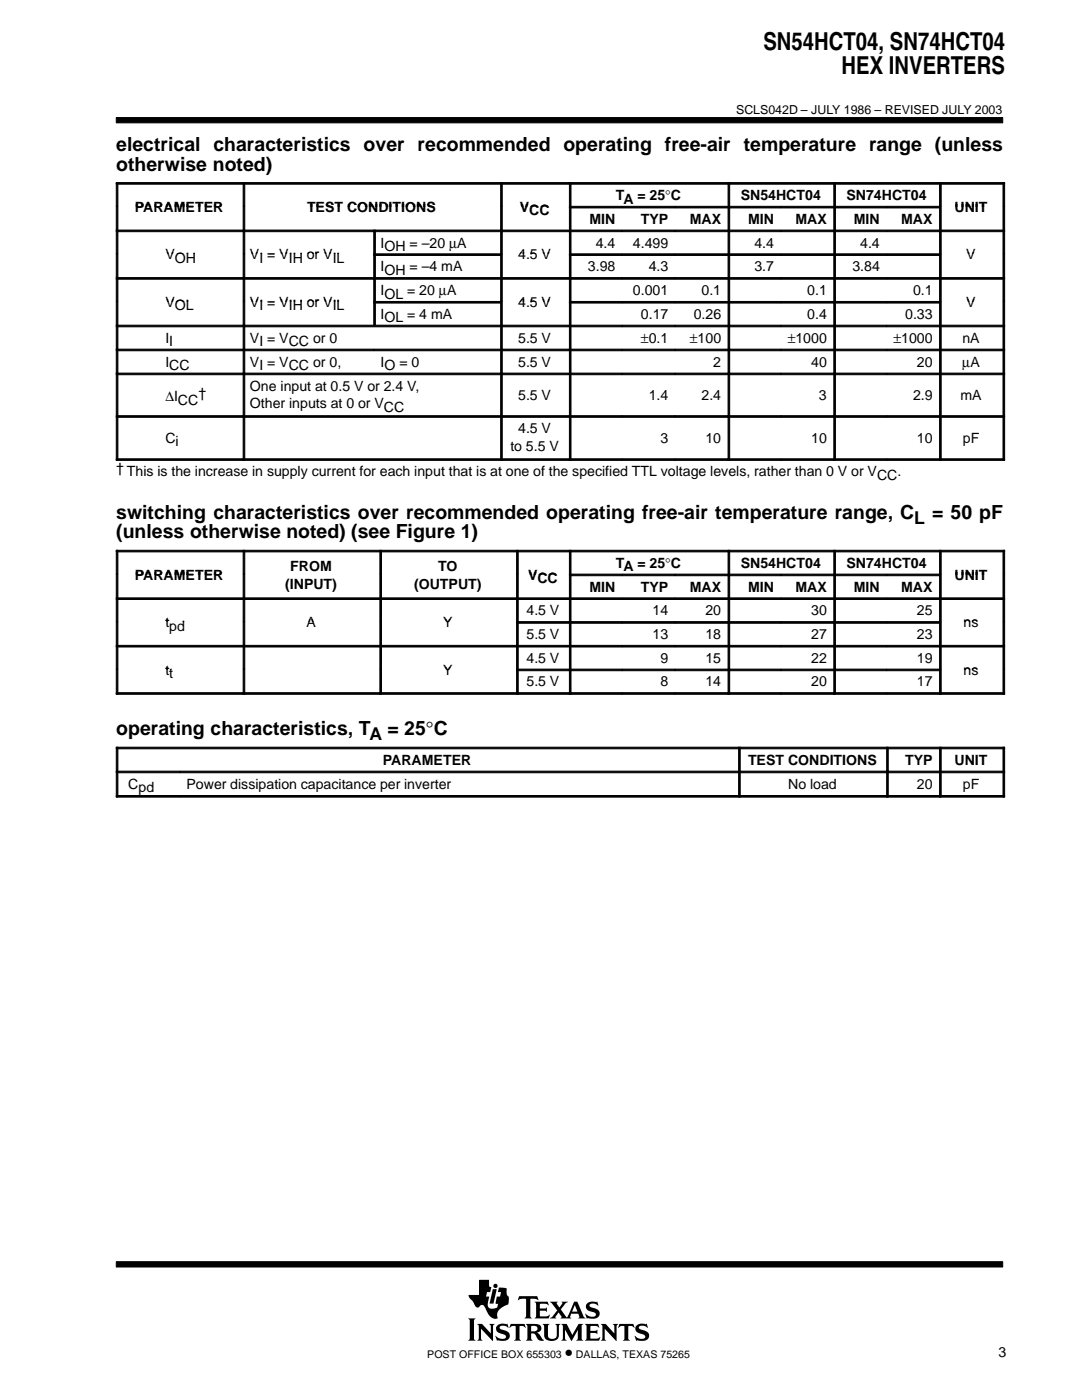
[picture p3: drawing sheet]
<svg xmlns="http://www.w3.org/2000/svg" width="216mm" height="279mm" viewBox="0 0 216 279" stroke-linecap="round" stroke-linejoin="round" font-family="sans-serif">
<g fill="#000" stroke="#000" stroke-width=".2">
<path d="M23.2 23.5h176.9v1h-176.9z" fill-rule="evenodd"/>
<path d="M23.2 251.8h176.9v1.1h-176.9z" fill-rule="evenodd"/>
</g>
<g fill="#000">
<path d="M98.3 257.3h.8l-.6 2.9h-.8z"/>
<path d="M93.4 263.1h1.5l-.3 .4v3.7l.3 .4h-1.5l.3-.4v-3.7z" fill-rule="evenodd"/>
<path d="M95.2 264.2h1l1.7 1.9v-1.5l-.3-.4h1.1l-.3 .4v3l-2.4-2.4v2l.3 .4h-1.1l.3-.6v-2.3z" fill-rule="evenodd"/>
<path d="M95.6 255.4h2v1.3l.4 .2-.2 1h-.6l-.2 .9h.6l-.3 1.2 .1 .7a.9 .9 0 0 0 1.2 .4l.6-.1 .2-.8-.5-.1 .2-1.3h.7l.2-.9h-.7l.3-1 1.5 .2v1.1l.2 .4 .2 .2v.7a.81 .81 0 0 1-.6 1 2.73 2.73 0 0 0-1.7 1.7l.1 .9h-.1a1.81 1.81 0 0 1-2.1-1.5l-.3-.6a.7 .7 0 0 0-.6-.6 .7 .7 0 0 0-.7 .5 1.12 1.12 0 0 1-1.1-1l-.7-.8-.2-.7h2.1z" fill-rule="evenodd"/>
<path d="M99.2 264.6a1.71 1.71 0 0 1 1.7-.4l.2 .1 .1-.1 .3 .8-.6-.3-.8-.1a.41 .41 0 0 0-.4 .5 .41 .41 0 0 0 .5 .3 1.29 1.29 0 0 1 1.5 1.4 1.08 1.08 0 0 1-1.2 .8l-1.1-.1-.2 .1-.4-1 .8 .5 .5 .1 .6-.1 .3-.2a.72 .72 0 0 0-.9-.7 .99 .99 0 0 1-1-.5 .99 .99 0 0 1 .1-1.1z" fill-rule="evenodd"/>
<path d="M101.9 264.2h2.8l.2 .8-.7-.4h-.4l-.1 .2v2.4l.3 .4h-1.4l.3-.4v-2.4l-.1-.2h-.5l-.7 .4z" fill-rule="evenodd"/>
<path d="M103.6 258.7h3.6l.2 .8-.4-.3-1.2 .1v3.5l.3 .3h-1.4l.2-.2 .1-.3v-3.2l-.1-.2h-.8l-.7 .3z" fill-rule="evenodd"/>
<path d="M104.9 264.2h1.9a.9 .9 0 0 1 1 .4 .9 .9 0 0 1 0 1.1l-.7 .2 .5 .4 .9 1.2a1.2 1.2 0 0 1-1.6-1l-.3-.3-.6-.1v1l.3 .5h-1.4l.3-.6v-2.3z" fill-rule="evenodd"/>
<path d="M106.7 259.8h2.6l.1 .7-.5-.3-1.2 .1v.8h1.1l.3-.2v.9l-.4-.2h-1v1l.2 .1h1.2l.5-.3h.1l-.2 .7h-2.8l.3-.5v-2.3z" fill-rule="evenodd"/>
<path d="M108.3 264.2h1.3l-.3 .4v2a.65 .65 0 0 0 .7 .6h.6l.4-.4 .1-2.1-.3-.5h1l-.3 .4v1.8a1.54 1.54 0 0 1-2.4 1l-.5-.7v-2.1z" fill-rule="evenodd"/>
<path d="M112 264.2h1.1l1.1 2.2 1.2-2.2h1l-.3 .4v2.6l.3 .4h-1.4l.3-.4v-1.8l-1.3 2.2-1.3-2.2v1.7l.4 .5h-1.1l.3-.6v-2.3z" fill-rule="evenodd"/>
<path d="M109.7 259.8h1.6l-.2 .3 .5 .8 .6-.8-.1-.3h1.2l-.4 .3-1 1.2 1.2 1.6 1.5-3.1h.6l1.2 2.9 .4 .4-1.4-.1a.22 .22 0 0 0 .2-.1 .22 .22 0 0 0 0-.3l-.2-.4h-1.4l-.2 .7 .2 .2h-2.2l.2-.3-.5-.9-.7 .9 .2 .3h-1.3l.6-.4 .9-1.2z" fill-rule="evenodd"/>
<path d="M117.1 260.2a2.08 2.08 0 0 1 1.9-.3l.2-.2 .1 .9a1.22 1.22 0 0 0-1.7-.1 .82 .82 0 0 0 .9 .6 1.06 1.06 0 0 1 1.2 1.1 1.06 1.06 0 0 1-1.2 1l-1.2-.1-.2 .1-.3-1 .8 .5 .8 .1a.46 .46 0 0 0 .5-.5 .46 .46 0 0 0-.5-.4l-.2-.1a1.11 1.11 0 0 1-1.2-1.5z" fill-rule="evenodd"/>
<path d="M116.7 264.2h2.6l.2 .8-.6-.4-1.1 .1v.9h1.1l.3-.2v.9l-.4-.3h-1v1.1l1.3 .1 .7-.4-.3 .8h-2.8l.3-.4v-2.6z" fill-rule="evenodd"/>
<path d="M119.9 264.2h1l1.7 1.9v-1.5l-.3-.4h1l-.3 .4v3l-2.3-2.4v2l.3 .4h-1.1l.3-.4v-2.6z" fill-rule="evenodd"/>
<path d="M123.6 264.2h2.8l.2 .8-.6-.4h-.5l-.1 .2v2.4l.3 .4h-1.4l.3-.4v-2.4l-.1-.2h-.5l-.7 .4z" fill-rule="evenodd"/>
<path d="M127 264.6a1.74 1.74 0 0 1 1.6-.4l.3 .1 .1-.1 .3 .8h-.1a1.2 1.2 0 0 0-1.7-.1 1.47 1.47 0 0 0 1.3 .7 1.03 1.03 0 0 1 .7 1.2 1.03 1.03 0 0 1-1.2 .8l-1.1-.1-.2 .1-.4-1 .9 .5 .9 .1a.45 .45 0 0 0 .4-.6 .45 .45 0 0 0-.6-.3l-.2-.1a1.11 1.11 0 0 1-1.2-1.4z" fill-rule="evenodd"/>
<circle cx="98.9" cy="256.6" r=".43"/>
</g>
<g fill="#fff">
<path d="M114.7 260.4l.5 1.4h-1z"/>
<path d="M106 264.7l.6-.1a.56 .56 0 0 1 .6 .5 .56 .56 0 0 1-.6 .6h-.6z" fill-rule="evenodd"/>
</g>
<g fill="#000" stroke="#000" stroke-width=".2">
<path d="M23.2 36.4h.3v4.8h-.3z" fill-rule="evenodd"/>
<path d="M23.2 36.4h25.3v.4h-25.3z" fill-rule="evenodd"/>
<path d="M48.5 36.4h.3v4.8h-.3z" fill-rule="evenodd"/>
<path d="M48.5 36.4h51.4v.4h-51.4z" fill-rule="evenodd"/>
<path d="M99.9 36.4h.3v4.8h-.3z" fill-rule="evenodd"/>
<path d="M99.9 36.4h13.7v.4h-13.7z" fill-rule="evenodd"/>
<path d="M113.6 36.4h.3v4.8h-.3z" fill-rule="evenodd"/>
<path d="M113.6 36.4h31.7v.4h-31.7z" fill-rule="evenodd"/>
<path d="M145.3 36.4h.3v4.8h-.3z" fill-rule="evenodd"/>
<path d="M145.3 36.4h21.1v.4h-21.1z" fill-rule="evenodd"/>
<path d="M166.4 36.4h.3v4.8h-.3z" fill-rule="evenodd"/>
<path d="M166.4 36.4h21.1v.4h-21.1z" fill-rule="evenodd"/>
<path d="M187.5 36.4h.3v4.8h-.3z" fill-rule="evenodd"/>
<path d="M187.5 36.4h13v.4h-13z" fill-rule="evenodd"/>
<path d="M200.1 36.4h.4v4.8h-.4z" fill-rule="evenodd"/>
<path d="M23.2 41.2h.3v4.7h-.3z" fill-rule="evenodd"/>
<path d="M23.2 45.9h.3v4.7h-.3z" fill-rule="evenodd"/>
<path d="M23.2 45.9h25.3v.3h-25.3z" fill-rule="evenodd"/>
<path d="M23.2 50.7h.3v4.7h-.3z" fill-rule="evenodd"/>
<path d="M23.2 55.4h.3v4.7h-.3z" fill-rule="evenodd"/>
<path d="M23.2 55.4h25.3v.3h-25.3z" fill-rule="evenodd"/>
<path d="M48.5 41.2h.3v4.7h-.3z" fill-rule="evenodd"/>
<path d="M48.5 45.9h.3v4.7h-.3z" fill-rule="evenodd"/>
<path d="M48.5 45.9h26.1v.3h-26.1z" fill-rule="evenodd"/>
<path d="M48.5 50.7h.3v4.7h-.3z" fill-rule="evenodd"/>
<path d="M48.5 55.4h.3v4.7h-.3z" fill-rule="evenodd"/>
<path d="M48.5 55.4h26.1v.3h-26.1z" fill-rule="evenodd"/>
<path d="M74.6 45.9h.3v4.7h-.3z" fill-rule="evenodd"/>
<path d="M74.6 45.9h25.3v.3h-25.3z" fill-rule="evenodd"/>
<path d="M74.6 50.7h.3v4.7h-.3z" fill-rule="evenodd"/>
<path d="M74.6 50.7h25.3v.3h-25.3z" fill-rule="evenodd"/>
<path d="M74.6 55.4h.3v4.7h-.3z" fill-rule="evenodd"/>
<path d="M74.6 55.4h25.3v.3h-25.3z" fill-rule="evenodd"/>
<path d="M99.9 41.2h.3v4.7h-.3z" fill-rule="evenodd"/>
<path d="M99.9 45.9h.3v4.7h-.3z" fill-rule="evenodd"/>
<path d="M99.9 45.9h13.7v.3h-13.7z" fill-rule="evenodd"/>
<path d="M99.9 50.7h.3v4.7h-.3z" fill-rule="evenodd"/>
<path d="M99.9 55.4h.3v4.7h-.3z" fill-rule="evenodd"/>
<path d="M99.9 55.4h13.7v.3h-13.7z" fill-rule="evenodd"/>
<path d="M113.6 41.2h.3v4.7h-.3z" fill-rule="evenodd"/>
<path d="M113.6 41.2h10.6v.3h-10.6z" fill-rule="evenodd"/>
<path d="M113.6 45.9h.3v4.7h-.3z" fill-rule="evenodd"/>
<path d="M113.6 45.9h10.6v.3h-10.6z" fill-rule="evenodd"/>
<path d="M113.6 50.7h.3v4.7h-.3z" fill-rule="evenodd"/>
<path d="M113.6 50.7h10.6v.3h-10.6z" fill-rule="evenodd"/>
<path d="M113.6 55.4h.3v4.7h-.3z" fill-rule="evenodd"/>
<path d="M113.6 55.4h10.6v.3h-10.6z" fill-rule="evenodd"/>
<path d="M124.2 41.2h10.5v.3h-10.5z" fill-rule="evenodd"/>
<path d="M124.2 45.9h10.5v.3h-10.5z" fill-rule="evenodd"/>
<path d="M124.2 50.7h10.5v.3h-10.5z" fill-rule="evenodd"/>
<path d="M124.2 55.4h10.5v.3h-10.5z" fill-rule="evenodd"/>
<path d="M134.7 41.2h10.6v.3h-10.6z" fill-rule="evenodd"/>
<path d="M134.7 45.9h10.6v.3h-10.6z" fill-rule="evenodd"/>
<path d="M134.7 50.7h10.6v.3h-10.6z" fill-rule="evenodd"/>
<path d="M134.7 55.4h10.6v.3h-10.6z" fill-rule="evenodd"/>
<path d="M145.3 41.2h.3v4.7h-.3z" fill-rule="evenodd"/>
<path d="M145.3 41.2h10.5v.3h-10.5z" fill-rule="evenodd"/>
<path d="M145.3 45.9h.3v4.7h-.3z" fill-rule="evenodd"/>
<path d="M145.3 45.9h10.5v.3h-10.5z" fill-rule="evenodd"/>
<path d="M145.3 50.7h.3v4.7h-.3z" fill-rule="evenodd"/>
<path d="M145.3 50.7h10.5v.3h-10.5z" fill-rule="evenodd"/>
<path d="M145.3 55.4h.3v4.7h-.3z" fill-rule="evenodd"/>
<path d="M145.3 55.4h10.5v.3h-10.5z" fill-rule="evenodd"/>
<path d="M155.8 41.2h10.6v.3h-10.6z" fill-rule="evenodd"/>
<path d="M155.8 45.9h10.6v.3h-10.6z" fill-rule="evenodd"/>
<path d="M155.8 50.7h10.6v.3h-10.6z" fill-rule="evenodd"/>
<path d="M155.8 55.4h10.6v.3h-10.6z" fill-rule="evenodd"/>
<path d="M166.4 41.2h.3v4.7h-.3z" fill-rule="evenodd"/>
<path d="M166.4 41.2h10.5v.3h-10.5z" fill-rule="evenodd"/>
<path d="M166.4 45.9h.3v4.7h-.3z" fill-rule="evenodd"/>
<path d="M166.4 45.9h10.5v.3h-10.5z" fill-rule="evenodd"/>
<path d="M166.4 50.7h.3v4.7h-.3z" fill-rule="evenodd"/>
<path d="M166.4 50.7h10.5v.3h-10.5z" fill-rule="evenodd"/>
<path d="M166.4 55.4h.3v4.7h-.3z" fill-rule="evenodd"/>
<path d="M166.4 55.4h10.5v.3h-10.5z" fill-rule="evenodd"/>
<path d="M176.9 41.2h10.6v.3h-10.6z" fill-rule="evenodd"/>
<path d="M176.9 45.9h10.6v.3h-10.6z" fill-rule="evenodd"/>
<path d="M176.9 50.7h10.6v.3h-10.6z" fill-rule="evenodd"/>
<path d="M176.9 55.4h10.6v.3h-10.6z" fill-rule="evenodd"/>
<path d="M187.5 41.2h.3v4.7h-.3z" fill-rule="evenodd"/>
<path d="M187.5 45.9h.3v4.7h-.3z" fill-rule="evenodd"/>
<path d="M187.5 45.9h13v.3h-13z" fill-rule="evenodd"/>
<path d="M187.5 50.7h.3v4.7h-.3z" fill-rule="evenodd"/>
<path d="M187.5 55.4h.3v4.7h-.3z" fill-rule="evenodd"/>
<path d="M187.5 55.4h13v.3h-13z" fill-rule="evenodd"/>
<path d="M200.1 41.2h.4v4.7h-.4z" fill-rule="evenodd"/>
<path d="M200.1 45.9h.4v4.7h-.4z" fill-rule="evenodd"/>
<path d="M200.1 50.7h.4v4.7h-.4z" fill-rule="evenodd"/>
<path d="M200.1 55.4h.4v4.7h-.4z" fill-rule="evenodd"/>
<path d="M23.2 60.2h.3v4.7h-.3z" fill-rule="evenodd"/>
<path d="M23.2 64.9h.3v4.8h-.3z" fill-rule="evenodd"/>
<path d="M23.2 64.9h25.3v.3h-25.3z" fill-rule="evenodd"/>
<path d="M23.2 69.7h.3v4.7h-.3z" fill-rule="evenodd"/>
<path d="M23.2 69.7h25.3v.3h-25.3z" fill-rule="evenodd"/>
<path d="M23.2 74.5h.3v8.4h-.3z" fill-rule="evenodd"/>
<path d="M23.2 74.5h25.3v.3h-25.3z" fill-rule="evenodd"/>
<path d="M48.5 60.2h.3v4.7h-.3z" fill-rule="evenodd"/>
<path d="M48.5 64.9h.3v4.8h-.3z" fill-rule="evenodd"/>
<path d="M48.5 64.9h51.4v.3h-51.4z" fill-rule="evenodd"/>
<path d="M48.5 69.7h.3v4.7h-.3z" fill-rule="evenodd"/>
<path d="M48.5 69.7h26.1v.3h-26.1z" fill-rule="evenodd"/>
<path d="M48.5 74.5h.3v8.4h-.3z" fill-rule="evenodd"/>
<path d="M48.5 74.5h51.4v.3h-51.4z" fill-rule="evenodd"/>
<path d="M74.6 60.2h.3v4.7h-.3z" fill-rule="evenodd"/>
<path d="M74.6 60.2h25.3v.3h-25.3z" fill-rule="evenodd"/>
<path d="M74.6 69.7h25.3v.3h-25.3z" fill-rule="evenodd"/>
<path d="M99.9 60.2h.3v4.7h-.3z" fill-rule="evenodd"/>
<path d="M99.9 64.9h.3v4.8h-.3z" fill-rule="evenodd"/>
<path d="M99.9 64.9h13.7v.3h-13.7z" fill-rule="evenodd"/>
<path d="M99.9 69.7h.3v4.7h-.3z" fill-rule="evenodd"/>
<path d="M99.9 69.7h13.7v.3h-13.7z" fill-rule="evenodd"/>
<path d="M99.9 74.5h.3v8.4h-.3z" fill-rule="evenodd"/>
<path d="M99.9 74.5h13.7v.3h-13.7z" fill-rule="evenodd"/>
<path d="M113.6 60.2h.3v4.7h-.3z" fill-rule="evenodd"/>
<path d="M113.6 60.2h10.6v.3h-10.6z" fill-rule="evenodd"/>
<path d="M113.6 64.9h.3v4.8h-.3z" fill-rule="evenodd"/>
<path d="M113.6 64.9h10.6v.3h-10.6z" fill-rule="evenodd"/>
<path d="M113.6 69.7h.3v4.7h-.3z" fill-rule="evenodd"/>
<path d="M113.6 69.7h10.6v.3h-10.6z" fill-rule="evenodd"/>
<path d="M113.6 74.5h.3v8.4h-.3z" fill-rule="evenodd"/>
<path d="M113.6 74.5h10.6v.3h-10.6z" fill-rule="evenodd"/>
<path d="M124.2 60.2h10.5v.3h-10.5z" fill-rule="evenodd"/>
<path d="M124.2 64.9h10.5v.3h-10.5z" fill-rule="evenodd"/>
<path d="M124.2 69.7h10.5v.3h-10.5z" fill-rule="evenodd"/>
<path d="M124.2 74.5h10.5v.3h-10.5z" fill-rule="evenodd"/>
<path d="M134.7 60.2h10.6v.3h-10.6z" fill-rule="evenodd"/>
<path d="M134.7 64.9h10.6v.3h-10.6z" fill-rule="evenodd"/>
<path d="M134.7 69.7h10.6v.3h-10.6z" fill-rule="evenodd"/>
<path d="M134.7 74.5h10.6v.3h-10.6z" fill-rule="evenodd"/>
<path d="M145.3 60.2h.3v4.7h-.3z" fill-rule="evenodd"/>
<path d="M145.3 60.2h10.5v.3h-10.5z" fill-rule="evenodd"/>
<path d="M145.3 64.9h.3v4.8h-.3z" fill-rule="evenodd"/>
<path d="M145.3 64.9h10.5v.3h-10.5z" fill-rule="evenodd"/>
<path d="M145.3 69.7h.3v4.7h-.3z" fill-rule="evenodd"/>
<path d="M145.3 69.7h10.5v.3h-10.5z" fill-rule="evenodd"/>
<path d="M145.3 74.5h.3v8.4h-.3z" fill-rule="evenodd"/>
<path d="M145.3 74.5h10.5v.3h-10.5z" fill-rule="evenodd"/>
<path d="M155.8 60.2h10.6v.3h-10.6z" fill-rule="evenodd"/>
<path d="M155.8 64.9h10.6v.3h-10.6z" fill-rule="evenodd"/>
<path d="M155.8 69.7h10.6v.3h-10.6z" fill-rule="evenodd"/>
<path d="M155.8 74.5h10.6v.3h-10.6z" fill-rule="evenodd"/>
<path d="M166.4 60.2h.3v4.7h-.3z" fill-rule="evenodd"/>
<path d="M166.4 60.2h10.5v.3h-10.5z" fill-rule="evenodd"/>
<path d="M166.4 64.9h.3v4.8h-.3z" fill-rule="evenodd"/>
<path d="M166.4 64.9h10.5v.3h-10.5z" fill-rule="evenodd"/>
<path d="M166.4 69.7h.3v4.7h-.3z" fill-rule="evenodd"/>
<path d="M166.4 69.7h10.5v.3h-10.5z" fill-rule="evenodd"/>
<path d="M166.4 74.5h.3v8.4h-.3z" fill-rule="evenodd"/>
<path d="M166.4 74.5h10.5v.3h-10.5z" fill-rule="evenodd"/>
<path d="M176.9 60.2h10.6v.3h-10.6z" fill-rule="evenodd"/>
<path d="M176.9 64.9h10.6v.3h-10.6z" fill-rule="evenodd"/>
<path d="M176.9 69.7h10.6v.3h-10.6z" fill-rule="evenodd"/>
<path d="M176.9 74.5h10.6v.3h-10.6z" fill-rule="evenodd"/>
<path d="M187.5 60.2h.3v4.7h-.3z" fill-rule="evenodd"/>
<path d="M187.5 64.9h.3v4.8h-.3z" fill-rule="evenodd"/>
<path d="M187.5 64.9h13v.3h-13z" fill-rule="evenodd"/>
<path d="M187.5 69.7h.3v4.7h-.3z" fill-rule="evenodd"/>
<path d="M187.5 69.7h13v.3h-13z" fill-rule="evenodd"/>
<path d="M187.5 74.5h.3v8.4h-.3z" fill-rule="evenodd"/>
<path d="M187.5 74.5h13v.3h-13z" fill-rule="evenodd"/>
<path d="M200.1 60.2h.4v4.7h-.4z" fill-rule="evenodd"/>
<path d="M200.1 64.9h.4v4.8h-.4z" fill-rule="evenodd"/>
<path d="M200.1 69.7h.4v4.7h-.4z" fill-rule="evenodd"/>
<path d="M200.1 74.5h.4v8.4h-.4z" fill-rule="evenodd"/>
<path d="M23.2 83h.3v8.9h-.3z" fill-rule="evenodd"/>
<path d="M23.2 83h25.3v.3h-25.3z" fill-rule="evenodd"/>
<path d="M23.2 91.6h25.3v.3h-25.3z" fill-rule="evenodd"/>
<path d="M48.5 83h.3v8.9h-.3z" fill-rule="evenodd"/>
<path d="M48.5 83h51.4v.3h-51.4z" fill-rule="evenodd"/>
<path d="M48.5 91.6h51.4v.3h-51.4z" fill-rule="evenodd"/>
<path d="M99.9 83h.3v8.9h-.3z" fill-rule="evenodd"/>
<path d="M99.9 83h13.7v.3h-13.7z" fill-rule="evenodd"/>
<path d="M99.9 91.6h13.7v.3h-13.7z" fill-rule="evenodd"/>
<path d="M113.6 83h.3v8.9h-.3z" fill-rule="evenodd"/>
<path d="M113.6 83h10.6v.3h-10.6z" fill-rule="evenodd"/>
<path d="M113.6 91.6h10.6v.3h-10.6z" fill-rule="evenodd"/>
<path d="M124.2 83h10.5v.3h-10.5z" fill-rule="evenodd"/>
<path d="M124.2 91.6h10.5v.3h-10.5z" fill-rule="evenodd"/>
<path d="M134.7 83h10.6v.3h-10.6z" fill-rule="evenodd"/>
<path d="M134.7 91.6h10.6v.3h-10.6z" fill-rule="evenodd"/>
<path d="M145.3 83h.3v8.9h-.3z" fill-rule="evenodd"/>
<path d="M145.3 83h10.5v.3h-10.5z" fill-rule="evenodd"/>
<path d="M145.3 91.6h10.5v.3h-10.5z" fill-rule="evenodd"/>
<path d="M155.8 83h10.6v.3h-10.6z" fill-rule="evenodd"/>
<path d="M155.8 91.6h10.6v.3h-10.6z" fill-rule="evenodd"/>
<path d="M166.4 83h.3v8.9h-.3z" fill-rule="evenodd"/>
<path d="M166.4 83h10.5v.3h-10.5z" fill-rule="evenodd"/>
<path d="M166.4 91.6h10.5v.3h-10.5z" fill-rule="evenodd"/>
<path d="M176.9 83h10.6v.3h-10.6z" fill-rule="evenodd"/>
<path d="M176.9 91.6h10.6v.3h-10.6z" fill-rule="evenodd"/>
<path d="M187.5 83h.3v8.9h-.3z" fill-rule="evenodd"/>
<path d="M187.5 83h13v.3h-13z" fill-rule="evenodd"/>
<path d="M187.5 91.6h13v.3h-13z" fill-rule="evenodd"/>
<path d="M200.1 83h.4v8.9h-.4z" fill-rule="evenodd"/>
<path d="M23.2 109.8h.3v4.8h-.3z" fill-rule="evenodd"/>
<path d="M23.2 109.8h25.3v.3h-25.3z" fill-rule="evenodd"/>
<path d="M23.2 114.6h.3v4.7h-.3z" fill-rule="evenodd"/>
<path d="M23.2 119.3h.3v4.7h-.3z" fill-rule="evenodd"/>
<path d="M23.2 119.3h25.3v.3h-25.3z" fill-rule="evenodd"/>
<path d="M48.5 109.8h.3v4.8h-.3z" fill-rule="evenodd"/>
<path d="M48.5 109.8h27.3v.3h-27.3z" fill-rule="evenodd"/>
<path d="M48.5 114.6h.3v4.7h-.3z" fill-rule="evenodd"/>
<path d="M48.5 119.3h.3v4.7h-.3z" fill-rule="evenodd"/>
<path d="M48.5 119.3h27.3v.3h-27.3z" fill-rule="evenodd"/>
<path d="M75.8 109.8h.3v4.8h-.3z" fill-rule="evenodd"/>
<path d="M75.8 109.8h27.3v.3h-27.3z" fill-rule="evenodd"/>
<path d="M75.8 114.6h.3v4.7h-.3z" fill-rule="evenodd"/>
<path d="M75.8 119.3h.3v4.7h-.3z" fill-rule="evenodd"/>
<path d="M75.8 119.3h27.3v.3h-27.3z" fill-rule="evenodd"/>
<path d="M103.1 109.8h.3v4.8h-.3z" fill-rule="evenodd"/>
<path d="M103.1 109.8h10.5v.3h-10.5z" fill-rule="evenodd"/>
<path d="M103.1 114.6h.3v4.7h-.3z" fill-rule="evenodd"/>
<path d="M103.1 119.3h.3v4.7h-.3z" fill-rule="evenodd"/>
<path d="M103.1 119.3h10.5v.3h-10.5z" fill-rule="evenodd"/>
<path d="M113.6 109.8h.3v4.8h-.3z" fill-rule="evenodd"/>
<path d="M113.6 109.8h31.7v.3h-31.7z" fill-rule="evenodd"/>
<path d="M113.6 114.6h.3v4.7h-.3z" fill-rule="evenodd"/>
<path d="M113.6 114.6h10.6v.3h-10.6z" fill-rule="evenodd"/>
<path d="M113.6 119.3h.3v4.7h-.3z" fill-rule="evenodd"/>
<path d="M113.6 119.3h10.6v.3h-10.6z" fill-rule="evenodd"/>
<path d="M124.2 114.6h10.5v.3h-10.5z" fill-rule="evenodd"/>
<path d="M124.2 119.3h10.5v.3h-10.5z" fill-rule="evenodd"/>
<path d="M134.7 114.6h10.6v.3h-10.6z" fill-rule="evenodd"/>
<path d="M134.7 119.3h10.6v.3h-10.6z" fill-rule="evenodd"/>
<path d="M145.3 109.8h.3v4.8h-.3z" fill-rule="evenodd"/>
<path d="M145.3 109.8h21.1v.3h-21.1z" fill-rule="evenodd"/>
<path d="M145.3 114.6h.3v4.7h-.3z" fill-rule="evenodd"/>
<path d="M145.3 114.6h10.5v.3h-10.5z" fill-rule="evenodd"/>
<path d="M145.3 119.3h.3v4.7h-.3z" fill-rule="evenodd"/>
<path d="M145.3 119.3h10.5v.3h-10.5z" fill-rule="evenodd"/>
<path d="M155.8 114.6h10.6v.3h-10.6z" fill-rule="evenodd"/>
<path d="M155.8 119.3h10.6v.3h-10.6z" fill-rule="evenodd"/>
<path d="M166.4 109.8h.3v4.8h-.3z" fill-rule="evenodd"/>
<path d="M166.4 109.8h21.1v.3h-21.1z" fill-rule="evenodd"/>
<path d="M166.4 114.6h.3v4.7h-.3z" fill-rule="evenodd"/>
<path d="M166.4 114.6h10.5v.3h-10.5z" fill-rule="evenodd"/>
<path d="M166.4 119.3h.3v4.7h-.3z" fill-rule="evenodd"/>
<path d="M166.4 119.3h10.5v.3h-10.5z" fill-rule="evenodd"/>
<path d="M176.9 114.6h10.6v.3h-10.6z" fill-rule="evenodd"/>
<path d="M176.9 119.3h10.6v.3h-10.6z" fill-rule="evenodd"/>
<path d="M187.5 109.8h.3v4.8h-.3z" fill-rule="evenodd"/>
<path d="M187.5 109.8h13v.3h-13z" fill-rule="evenodd"/>
<path d="M187.5 114.6h.3v4.7h-.3z" fill-rule="evenodd"/>
<path d="M187.5 119.3h.3v4.7h-.3z" fill-rule="evenodd"/>
<path d="M187.5 119.3h13v.3h-13z" fill-rule="evenodd"/>
<path d="M200.1 109.8h.4v4.8h-.4z" fill-rule="evenodd"/>
<path d="M200.1 114.6h.4v4.7h-.4z" fill-rule="evenodd"/>
<path d="M200.1 119.3h.4v4.7h-.4z" fill-rule="evenodd"/>
<path d="M23.2 124.1h.3v4.7h-.3z" fill-rule="evenodd"/>
<path d="M23.2 128.8h.3v4.7h-.3z" fill-rule="evenodd"/>
<path d="M23.2 128.8h25.3v.3h-25.3z" fill-rule="evenodd"/>
<path d="M23.2 133.5h.3v5.1h-.3z" fill-rule="evenodd"/>
<path d="M23.2 138.2h25.3v.4h-25.3z" fill-rule="evenodd"/>
<path d="M48.5 124.1h.3v4.7h-.3z" fill-rule="evenodd"/>
<path d="M48.5 128.8h.3v4.7h-.3z" fill-rule="evenodd"/>
<path d="M48.5 128.8h27.3v.3h-27.3z" fill-rule="evenodd"/>
<path d="M48.5 133.5h.3v5.1h-.3z" fill-rule="evenodd"/>
<path d="M48.5 138.2h27.3v.4h-27.3z" fill-rule="evenodd"/>
<path d="M75.8 124.1h.3v4.7h-.3z" fill-rule="evenodd"/>
<path d="M75.8 128.8h.3v4.7h-.3z" fill-rule="evenodd"/>
<path d="M75.8 128.8h27.3v.3h-27.3z" fill-rule="evenodd"/>
<path d="M75.8 133.5h.3v5.1h-.3z" fill-rule="evenodd"/>
<path d="M75.8 138.2h27.3v.4h-27.3z" fill-rule="evenodd"/>
<path d="M103.1 124.1h.3v4.7h-.3z" fill-rule="evenodd"/>
<path d="M103.1 124.1h10.5v.3h-10.5z" fill-rule="evenodd"/>
<path d="M103.1 128.8h.3v4.7h-.3z" fill-rule="evenodd"/>
<path d="M103.1 128.8h10.5v.3h-10.5z" fill-rule="evenodd"/>
<path d="M103.1 133.5h.3v5.1h-.3z" fill-rule="evenodd"/>
<path d="M103.1 133.5h10.5v.4h-10.5z" fill-rule="evenodd"/>
<path d="M103.1 138.2h10.5v.4h-10.5z" fill-rule="evenodd"/>
<path d="M113.6 124.1h.3v4.7h-.3z" fill-rule="evenodd"/>
<path d="M113.6 124.1h10.6v.3h-10.6z" fill-rule="evenodd"/>
<path d="M113.6 128.8h.3v4.7h-.3z" fill-rule="evenodd"/>
<path d="M113.6 128.8h10.6v.3h-10.6z" fill-rule="evenodd"/>
<path d="M113.6 133.5h.3v5.1h-.3z" fill-rule="evenodd"/>
<path d="M113.6 133.5h10.6v.4h-10.6z" fill-rule="evenodd"/>
<path d="M113.6 138.2h10.6v.4h-10.6z" fill-rule="evenodd"/>
<path d="M124.2 124.1h10.5v.3h-10.5z" fill-rule="evenodd"/>
<path d="M124.2 128.8h10.5v.3h-10.5z" fill-rule="evenodd"/>
<path d="M124.2 133.5h10.5v.4h-10.5z" fill-rule="evenodd"/>
<path d="M124.2 138.2h10.5v.4h-10.5z" fill-rule="evenodd"/>
<path d="M134.7 124.1h10.6v.3h-10.6z" fill-rule="evenodd"/>
<path d="M134.7 128.8h10.6v.3h-10.6z" fill-rule="evenodd"/>
<path d="M134.7 133.5h10.6v.4h-10.6z" fill-rule="evenodd"/>
<path d="M134.7 138.2h10.6v.4h-10.6z" fill-rule="evenodd"/>
<path d="M145.3 124.1h.3v4.7h-.3z" fill-rule="evenodd"/>
<path d="M145.3 124.1h10.5v.3h-10.5z" fill-rule="evenodd"/>
<path d="M145.3 128.8h.3v4.7h-.3z" fill-rule="evenodd"/>
<path d="M145.3 128.8h10.5v.3h-10.5z" fill-rule="evenodd"/>
<path d="M145.3 133.5h.3v5.1h-.3z" fill-rule="evenodd"/>
<path d="M145.3 133.5h10.5v.4h-10.5z" fill-rule="evenodd"/>
<path d="M145.3 138.2h10.5v.4h-10.5z" fill-rule="evenodd"/>
<path d="M155.8 124.1h10.6v.3h-10.6z" fill-rule="evenodd"/>
<path d="M155.8 128.8h10.6v.3h-10.6z" fill-rule="evenodd"/>
<path d="M155.8 133.5h10.6v.4h-10.6z" fill-rule="evenodd"/>
<path d="M155.8 138.2h10.6v.4h-10.6z" fill-rule="evenodd"/>
<path d="M166.4 124.1h.3v4.7h-.3z" fill-rule="evenodd"/>
<path d="M166.4 124.1h10.5v.3h-10.5z" fill-rule="evenodd"/>
<path d="M166.4 128.8h.3v4.7h-.3z" fill-rule="evenodd"/>
<path d="M166.4 128.8h10.5v.3h-10.5z" fill-rule="evenodd"/>
<path d="M166.4 133.5h.3v5.1h-.3z" fill-rule="evenodd"/>
<path d="M166.4 133.5h10.5v.4h-10.5z" fill-rule="evenodd"/>
<path d="M166.4 138.2h10.5v.4h-10.5z" fill-rule="evenodd"/>
<path d="M176.9 124.1h10.6v.3h-10.6z" fill-rule="evenodd"/>
<path d="M176.9 128.8h10.6v.3h-10.6z" fill-rule="evenodd"/>
<path d="M176.9 133.5h10.6v.4h-10.6z" fill-rule="evenodd"/>
<path d="M176.9 138.2h10.6v.4h-10.6z" fill-rule="evenodd"/>
<path d="M187.5 124.1h.3v4.7h-.3z" fill-rule="evenodd"/>
<path d="M187.5 128.8h.3v4.7h-.3z" fill-rule="evenodd"/>
<path d="M187.5 128.8h13v.3h-13z" fill-rule="evenodd"/>
<path d="M187.5 133.5h.3v5.1h-.3z" fill-rule="evenodd"/>
<path d="M187.5 138.2h13v.4h-13z" fill-rule="evenodd"/>
<path d="M200.1 124.1h.4v4.7h-.4z" fill-rule="evenodd"/>
<path d="M200.1 128.8h.4v4.7h-.4z" fill-rule="evenodd"/>
<path d="M200.1 133.5h.4v5.1h-.4z" fill-rule="evenodd"/>
<path d="M23.2 149.1h.3v4.8h-.3z" fill-rule="evenodd"/>
<path d="M23.2 149.1h124.2v.3h-124.2z" fill-rule="evenodd"/>
<path d="M23.2 153.9h.3v5.2h-.3z" fill-rule="evenodd"/>
<path d="M23.2 153.9h12.6v.3h-12.6z" fill-rule="evenodd"/>
<path d="M23.2 158.8h12.6v.3h-12.6z" fill-rule="evenodd"/>
<path d="M35.9 153.9h111.5v.3h-111.5z" fill-rule="evenodd"/>
<path d="M35.9 158.8h111.5v.3h-111.5z" fill-rule="evenodd"/>
<path d="M147.4 149.1h.3v4.8h-.3z" fill-rule="evenodd"/>
<path d="M147.4 149.1h29.5v.3h-29.5z" fill-rule="evenodd"/>
<path d="M147.4 153.9h.3v5.2h-.3z" fill-rule="evenodd"/>
<path d="M147.4 153.9h29.5v.3h-29.5z" fill-rule="evenodd"/>
<path d="M147.4 158.8h29.5v.3h-29.5z" fill-rule="evenodd"/>
<path d="M176.9 149.1h.3v4.8h-.3z" fill-rule="evenodd"/>
<path d="M176.9 149.1h10.6v.3h-10.6z" fill-rule="evenodd"/>
<path d="M176.9 153.9h.3v5.2h-.3z" fill-rule="evenodd"/>
<path d="M176.9 153.9h10.6v.3h-10.6z" fill-rule="evenodd"/>
<path d="M176.9 158.8h10.6v.3h-10.6z" fill-rule="evenodd"/>
<path d="M187.5 149.1h.3v4.8h-.3z" fill-rule="evenodd"/>
<path d="M187.5 149.1h13v.3h-13z" fill-rule="evenodd"/>
<path d="M187.5 153.9h.3v5.2h-.3z" fill-rule="evenodd"/>
<path d="M187.5 153.9h13v.3h-13z" fill-rule="evenodd"/>
<path d="M187.5 158.8h13v.3h-13z" fill-rule="evenodd"/>
<path d="M200.1 149.1h.4v4.8h-.4z" fill-rule="evenodd"/>
<path d="M200.1 153.9h.4v5.2h-.4z" fill-rule="evenodd"/>
</g>
<g font-size="4.9">
<text x="152.3" y="9.9">SN54HCT04, SN74HCT04</text>
<text x="167.9" y="14.8">HEX INVERTERS</text>
</g>
<g font-size="3.9">
<text x="23.2" y="30.2">electrical characteristics over recommended operating free-air temperature range (unless</text>
<text x="23.2" y="34.1">otherwise noted)</text>
<text x="23.2" y="103.6">switching characteristics over recommended operating free-air temperature range, C</text>
<text x="23.2" y="107.5">(unless otherwise noted) (see Figure 1)</text>
<text x="23.2" y="146.8">operating characteristics, T</text>
</g>
<g font-size="3.5">
<text x="182.4" y="104.5">L = 50 pF</text>
<text x="73.7" y="147.7">A = 25°C</text>
<text x="112.7" y="271">•</text>
</g>
<g font-size="2.8">
<text x="122.9" y="39.9">TA = 25°C</text>
<text x="147.8" y="39.9">SN54HCT04</text>
<text x="168.9" y="39.9">SN74HCT04</text>
<text x="26.9" y="42.3">PARAMETER</text>
<text x="61.3" y="42.3">TEST CONDITIONS</text>
<text x="103.7" y="42.3">VCC</text>
<text x="117.6" y="44.7">MIN</text>
<text x="127.9" y="44.7">TYP</text>
<text x="137.6" y="44.7">MAX</text>
<text x="149.3" y="44.7">MIN</text>
<text x="158.7" y="44.7">MAX</text>
<text x="170.4" y="44.7">MIN</text>
<text x="179.8" y="44.7">MAX</text>
<text x="190.5" y="42.3">UNIT</text>
<text x="33" y="51.8">VOH</text>
<text x="49.9" y="51.8">VI = VIH or VIL</text>
<text x="75.9" y="49.4">IOH = –20 µA</text>
<text x="103.4" y="51.8">4 5 V</text>
<text x="103.4" y="51.8">4.5 V</text>
<text x="118.9" y="49.4">4.4</text>
<text x="126.3" y="49.4">4.499</text>
<text x="150.5" y="49.4">4.4</text>
<text x="171.6" y="49.4">4.4</text>
<text x="192.8" y="51.8">V</text>
<text x="75.9" y="54.1">IOH = –4 mA</text>
<text x="75.9" y="58.9">IOL = 20 µA</text>
<text x="117.3" y="54.1">3.98</text>
<text x="126.3" y="58.9">0.001</text>
<text x="129.4" y="54.1">4.3</text>
<text x="140" y="58.9">0.1</text>
<text x="150.5" y="54.1">3.7</text>
<text x="161.1" y="58.9">0.1</text>
<text x="170.1" y="54.1">3.84</text>
<text x="182.2" y="58.9">0.1</text>
<text x="33" y="61.2">VOL</text>
<text x="49.9" y="61.2">VI = V</text>
<text x="49.9" y="61.3">VI = VIH or VIL</text>
<text x="57.6" y="62">IH or VIL</text>
<text x="75.9" y="63.6">IOL = 4 mA</text>
<text x="103.4" y="61.2">4 5 V</text>
<text x="103.4" y="61.3">4.5 V</text>
<text x="127.9" y="63.6">0.17</text>
<text x="138.4" y="63.6">0.26</text>
<text x="161.1" y="63.6">0.4</text>
<text x="180.6" y="63.6">0.33</text>
<text x="192.8" y="61.2">V</text>
<text x="33" y="68.4">II</text>
<text x="49.9" y="68.4">VI = VCC or 0</text>
<text x="103.4" y="68.4">5.5 V</text>
<text x="127.9" y="68.4">±0.1</text>
<text x="137.7" y="68.4">±100</text>
<text x="157.2" y="68.4">±1000</text>
<text x="178.3" y="68.4">±1000</text>
<text x="192" y="68.4">nA</text>
<text x="33" y="73.2">ICC</text>
<text x="49.9" y="73.2">VI = VCC or 0,</text>
<text x="49.9" y="78">One input at 0.5 V or 2.4 V,</text>
<text x="75.9" y="73.2">IO = 0</text>
<text x="103.4" y="73.2">5.5 V</text>
<text x="142.3" y="73.2">2</text>
<text x="161.9" y="73.2">40</text>
<text x="183" y="73.2">20</text>
<text x="192" y="73.2">µA</text>
<text x="33" y="80.1">∆ICC†</text>
<text x="49.9" y="81.5">Other inputs at 0 or VCC</text>
<text x="103.4" y="79.8">5.5 V</text>
<text x="129.4" y="79.8">1.4</text>
<text x="140" y="79.8">2.4</text>
<text x="163.4" y="79.8">3</text>
<text x="182.2" y="79.8">2.9</text>
<text x="191.6" y="79.8">mA</text>
<text x="33" y="88.3">Ci</text>
<text x="101.8" y="90">to 5.5 V</text>
<text x="103.4" y="86.5">4.5 V</text>
<text x="131.8" y="88.3">3</text>
<text x="140.8" y="88.3">10</text>
<text x="161.9" y="88.3">10</text>
<text x="183" y="88.3">10</text>
<text x="192.1" y="88.3">pF</text>
<text x="23.2" y="94.4">† This is the increase in supply current for each input that is at one of the specified TTL voltage levels, rather than 0 V or V</text>
<text x="175" y="95.8">CC.</text>
<text x="57.9" y="114">FROM</text>
<text x="87.4" y="114">TO</text>
<text x="122.9" y="113.3">TA = 25°C</text>
<text x="147.8" y="113.3">SN54HCT04</text>
<text x="168.9" y="113.3">SN74HCT04</text>
<text x="26.9" y="115.7">PARAMETER</text>
<text x="56.9" y="117.5">(INPUT)</text>
<text x="82.6" y="117.5">(OUTPUT)</text>
<text x="105.4" y="115.7">VCC</text>
<text x="117.6" y="118.1">MIN</text>
<text x="127.9" y="118.1">TYP</text>
<text x="137.6" y="118.1">MAX</text>
<text x="149.3" y="118.1">MIN</text>
<text x="158.7" y="118.1">MAX</text>
<text x="170.4" y="118.1">MIN</text>
<text x="179.8" y="118.1">MAX</text>
<text x="190.5" y="115.7">UNIT</text>
<text x="33" y="125.2">tpd</text>
<text x="33" y="125.2">t d</text>
<text x="61.1" y="125.2">A</text>
<text x="88.4" y="125.2">Y</text>
<text x="105.1" y="122.8">4.5 V</text>
<text x="130.2" y="122.8">14</text>
<text x="140.8" y="122.8">20</text>
<text x="161.9" y="122.8">30</text>
<text x="183" y="122.8">25</text>
<text x="192.3" y="125.2">ns</text>
<text x="105.1" y="127.5">5.5 V</text>
<text x="130.2" y="127.5">13</text>
<text x="140.8" y="127.5">18</text>
<text x="161.9" y="127.5">27</text>
<text x="183" y="127.5">23</text>
<text x="33" y="134.6">tt</text>
<text x="88.4" y="134.6">Y</text>
<text x="105.1" y="132.3">4.5 V</text>
<text x="105.1" y="137">5.5 V</text>
<text x="131.8" y="132.3">9</text>
<text x="131.8" y="137">8</text>
<text x="140.8" y="132.3">15</text>
<text x="140.8" y="137">14</text>
<text x="161.9" y="132.3">22</text>
<text x="161.9" y="137">20</text>
<text x="183" y="132.3">19</text>
<text x="183" y="137">17</text>
<text x="192.3" y="134.6">ns</text>
<text x="76.4" y="152.6">PARAMETER</text>
<text x="149.3" y="152.6">TEST CONDITIONS</text>
<text x="180.6" y="152.6">TYP</text>
<text x="190.5" y="152.6">UNIT</text>
<text x="25.6" y="157.4">Cpd</text>
<text x="37.2" y="157.4">Power dissipation capacitance per inverter</text>
<text x="157.3" y="157.4">No load</text>
<text x="183" y="157.4">20</text>
<text x="192.1" y="157.4">pF</text>
<text x="199.2" y="270.8">3</text>
</g>
<text font-size="2.5" x="146.9" y="22.7">SCLS042D – JULY 1986 – REVISED JULY 2003</text>
<g font-size="2.1">
<text x="85.3" y="271">POST OFFICE BOX 655303</text>
<text x="114.9" y="271">DALLAS, TEXAS 75265</text>
</g>
</svg>
